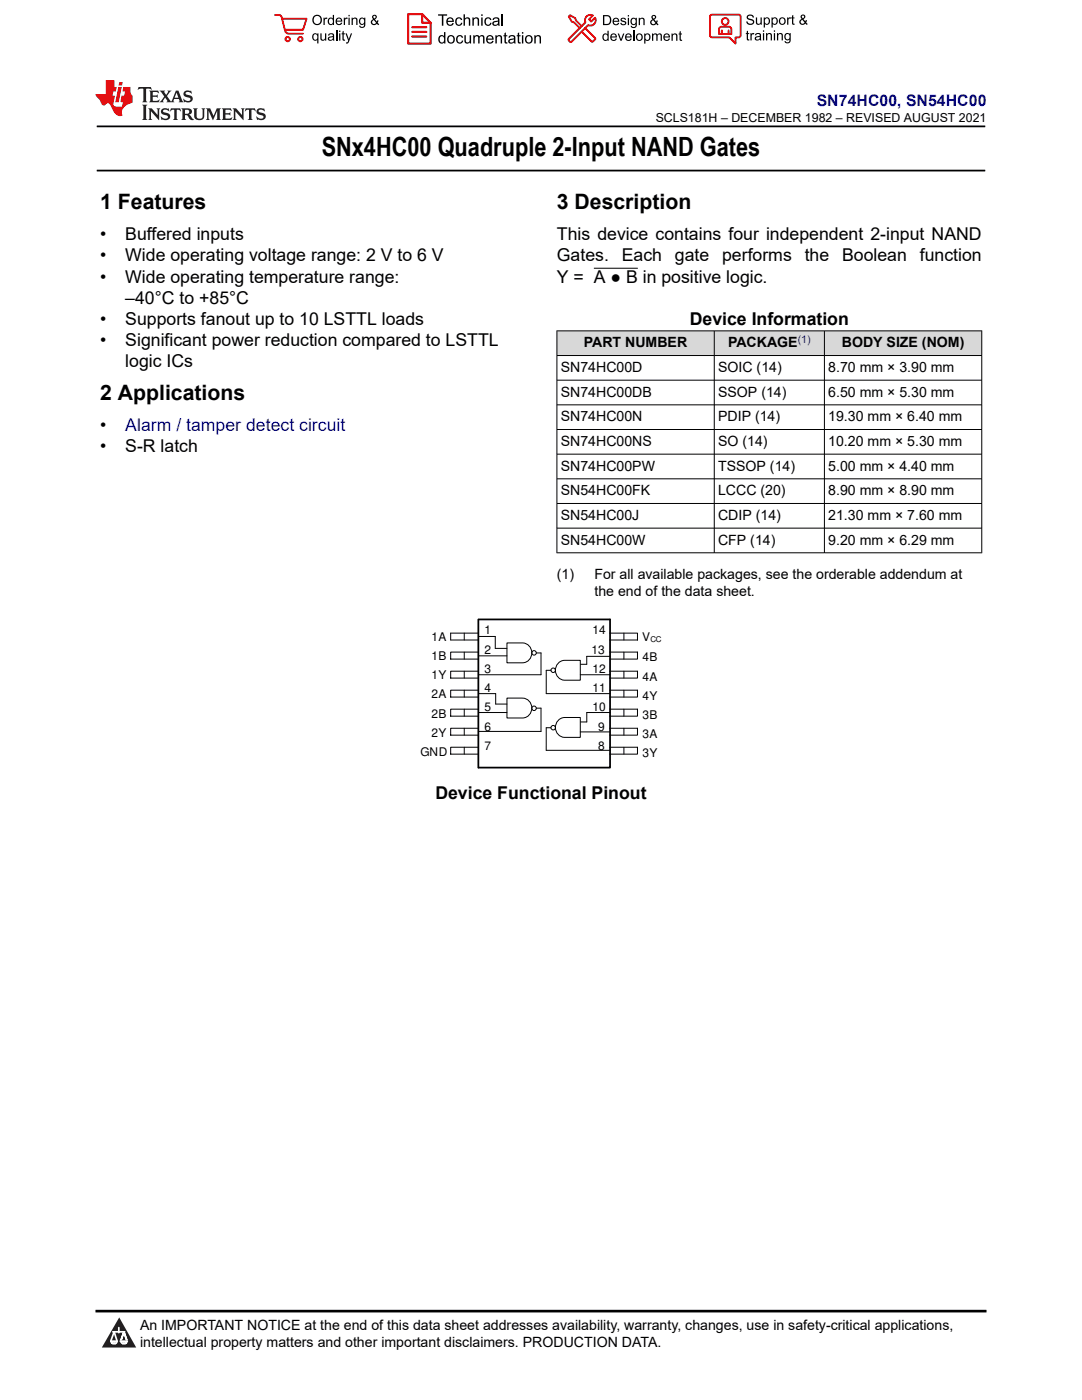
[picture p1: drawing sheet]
<svg xmlns="http://www.w3.org/2000/svg" width="216mm" height="279mm" viewBox="0 0 216 279" stroke-linecap="round" stroke-linejoin="round" font-family="sans-serif">
<path d="M19.3 25.2h177.3M19.3 34h177.3" fill="none" stroke="#000" stroke-width=".35"/>
<path d="M118.5 53.5h8.8" fill="none" stroke="#000" stroke-width=".2"/>
<g fill="#d8d8d8">
<path d="M111.1 66h84.8v5h-84.8z" fill-rule="evenodd"/>
<path d="M111.2 66.1h31.3v4.8h-31.3z" fill-rule="evenodd"/>
<path d="M142.6 66.1h21.8v4.8h-21.8z" fill-rule="evenodd"/>
<path d="M164.6 66.1h31.2v4.8h-31.2z" fill-rule="evenodd"/>
</g>
<g fill="none" stroke="#000" stroke-width=".2">
<path d="M111.1 66h84.9M111.1 71h84.9M111.1 75.9h84.9M111.1 66v44.4M142.5 66v44.4M164.5 66v44.4M195.9 66v44.4M111.1 80.8h84.9M111.1 85.7h84.9M111.1 90.6h84.9M111.1 95.6h84.9M111.1 100.5h84.9"/>
<path d="M111.1 105.4h84.9M111.1 110.3h84.9M92.6 126.4v1.3M92.6 130.1v1.4M92.6 134v1.3M92.6 137.7v1.4M95.5 137.7h-5.6v1.4h5.6M95.5 134h-5.6v1.3h5.6M95.5 130.1h-5.6v1.4h5.6M95.5 126.4h-5.6v1.3h5.6M95.5 127h3.3v2.4h2.4M95.5 138.4h3.4v2.1h2.3"/>
<path d="M95.5 130.9h5.7M101.2 128.3h3.1a1.99 1.99 0 0 1 1.8 2 1.99 1.99 0 0 1-1.8 2h-3.1zM101.2 139.3h3.1a1.99 1.99 0 0 1 1.8 2 1.99 1.99 0 0 1-1.8 2h-3.1zM107 130.3h1v4.4h-12.5M109.9 133.8h-.9v4.6h12.7M111.3 132.4l.8-.5 .5-.1h3.2v4h-3.1a2 2 0 0 1-1.7-1.3 2 2 0 0 1 .3-2.1zM115.8 134.7h5.9M121.7 137.7h5.5v1.4h-5.5M121.7 134h5.5v1.3h-5.5M121.7 130.1h5.5v1.4h-5.5M121.7 126.4h5.5v1.3h-5.5M121.7 131h-4.6v1.6h-1.2"/>
<path d="M124.5 126.4v1.3M124.5 130.1v1.4M124.5 134v1.3M124.5 137.7v1.4M92.6 141.5v1.4M92.6 145.3v1.4M92.6 149.1v1.4M95.5 149.1h-5.6v1.4h5.6M95.5 145.3h-5.6v1.4h5.6M95.5 141.5h-5.6v1.4h5.6M95.5 142.2h5.7M107 141.3h1v4.7h-12.5"/>
<path d="M109.9 145.2h-.9v4.5h12.7M111.3 143.8l.8-.5 .5-.1h3.2v4h-3.1a2 2 0 0 1-1.7-1.3 2 2 0 0 1 .3-2.1zM115.8 146.1h5.9M121.7 149.1h5.5v1.4h-5.5M121.7 145.3h5.5v1.4h-5.5M121.7 141.5h5.5v1.4h-5.5M121.7 142.2h-4.6v1.9h-1.2M124.5 141.5v1.4M124.5 145.3v1.4M124.5 149.1v1.4"/>
<circle cx="106.6" cy="130.3" r=".45"/>
<circle cx="110.4" cy="133.8" r=".45"/>
<circle cx="106.6" cy="141.4" r=".45"/>
<circle cx="110.4" cy="145.2" r=".45"/>
</g>
<path d="M95.5 123.6v29.6M95.5 123.6h26.2v29.6h-26.2" fill="none" stroke="#000" stroke-width=".35"/>
<path d="M0 0h215.9v23.8h-215.9z" fill-rule="evenodd" fill="#fff"/>
<path d="M27.7 17.4l-.2 .6 .5-.3h.6v.1v2.2l-.2 .4h1l-.2-.4v-2.2v-.1h.5l.5 .3-.1-.6zM29.8 18.1l.2 .4v1.5l-.2 .4h1.9l.1-.6a1.08 1.08 0 0 1-1.3 .2v-.7h.6l.4 .2v-.6l-.4 .2h-.6v-.6l.2-.1a1 1 0 0 1 1 .2l-.1-.5zM31.8 18.1l1 1.1-1 1.2h.9l-.2-.2 .4-.7 .5 .7-.2 .2h1.6l-.2-.2 .1-.4h1l.1 .4-.1 .2h.9l-.2-.3-.8-2h-.5l-1 2.2-.8-1.1 .9-1.1h-.8l.2 .2-.5 .7-.3-.7 .1-.2zM35.2 18.5l.4 1h-.8zM36.8 18.2a.65 .65 0 0 0-.2 .7 .65 .65 0 0 0 .6 .5l.7 .2 .1 .2a.79 .79 0 0 1-.7 .4 .79 .79 0 0 1-.7-.5l.1 .7 .2-.1a.93 .93 0 0 0 1.1 .1 .93 .93 0 0 0 .4-1 1.46 1.46 0 0 0-1.2-.6l-.1-.3a1.09 1.09 0 0 1 1.2 .2l-.2-.6-.1 .1-.6-.2zM28.4 20.9l.2 .4v2.3l-.2 .3h1l-.2-.3v-2.3l.2-.4zM29.6 21.6l.2 .4v1.6l-.2 .3h.8l-.3-.3v-1.4l1.7 1.8v-2l.2-.4h-.8l.2 .2 .1 1.1-1.2-1.3zM32.3 21.8a.65 .65 0 0 0-.2 .7 .65 .65 0 0 0 .7 .4l.6 .2 .1 .2a.79 .79 0 0 1-.7 .4 .79 .79 0 0 1-.7-.5l.1 .7 .2-.1a.93 .93 0 0 0 1.1 .1 .93 .93 0 0 0 .4-.9 1.46 1.46 0 0 0-1.2-.6l-.1-.4a1.09 1.09 0 0 1 1.2 .2l-.2-.6-.1 .1-.6-.1zM34.1 21.6l-.1 .7a.63 .63 0 0 1 .7-.4l.1 1.7-.3 .3h1l-.2-.3v-1.7a.66 .66 0 0 1 .8 .4l-.1-.7zM36.2 21.6l.2 .4v1.6l-.2 .3h.9l-.2-.2v-.7h.5l.1 .2a.79 .79 0 0 0 1.2 .6l-1-.9a.61 .61 0 0 0 .6-.6 .61 .61 0 0 0-.5-.6zM36.9 21.9h.2a.47 .47 0 0 1 .5 .1 .47 .47 0 0 1 .1 .5l-.2 .2h-.6zM38.5 21.6l.2 .2a2.27 2.27 0 0 0 .4 2 1.04 1.04 0 0 0 1.7-.7v-1.3l.2-.2h-.8l.2 .4v1.1a.6 .6 0 0 1-.6 .6 .6 .6 0 0 1-.6-.6v-1.1l.3-.4zM41.1 21.6l.2 .4v1.6l-.2 .3h.7l-.2-.3v-1.5l.9 1.9 .8-1.9v1.5l-.2 .3h1l-.3-.3v-1.6l.3-.4h-.8l-.7 1.5-.7-1.5zM44.3 21.6l.2 .4v1.6l-.2 .3h1.9l.1-.5a1.09 1.09 0 0 1-1.3 .1v-.6h.6l.4 .1v-.6l-.4 .2h-.6v-.6l.2-.1a1.01 1.01 0 0 1 1 .3l-.1-.6zM46.4 21.6l.3 .4v1.6l-.3 .3h.8l-.2-.3v-1.4l1.6 1.8v-2l.2-.4h-.7l.2 .2v1.1l-1.2-1.3zM49 21.6l-.1 .7a.63 .63 0 0 1 .8-.4v1.7l-.3 .3h1l-.2-.3v-1.7a.66 .66 0 0 1 .8 .4l-.1-.7zM51.4 21.8a.65 .65 0 0 0-.2 .7 .65 .65 0 0 0 .6 .4l.6 .2 .2 .2a.79 .79 0 0 1-.8 .4 .79 .79 0 0 1-.6-.5l.1 .7 .2-.1a.93 .93 0 0 0 1 .1 .93 .93 0 0 0 .5-.9 1.46 1.46 0 0 0-1.3-.6l-.1-.4a1.09 1.09 0 0 1 1.3 .2l-.2-.6-.2 .1-.5-.1z" fill="#231f20"/>
<path d="M21.1 16v2.8h-2.1l.1 .3 .9 1a.95 .95 0 0 0 .9 .9 .59 .59 0 0 1 .6-.4 .59 .59 0 0 1 .5 .4l.4 .8a1.59 1.59 0 0 0 2.1 1.3 1.61 1.61 0 0 1 1-2.2l1-.4-.1-1.5a1.59 1.59 0 0 1-.4-1.6h-1.4l-.2 .9h.5l-.1 .8h-.5l-.2 1v.2l.4 .1-.2 .9h-.6a.73 .73 0 0 1-1.1-.7l.3-1.5h-.5l.2-.8h.5l.2-.9h-.5v-1.4zM23.6 17.4l-.6 3h.7l.6-3zM23.8 16.4l-.1 .7h.7l.1-.7z" fill="#ed1c24"/>
<g fill="#000">
<path d="M62.3 4a1 1 0 0 1 2 0 1 1 0 0 1-2 0zM62.8 3.4a.78 .78 0 0 0-.1 1.1 .78 .78 0 0 0 1.1 .1 .78 .78 0 0 0 .1-1.1 .78 .78 0 0 0-1.1-.1z" fill-rule="evenodd"/>
<path d="M62.5 6.8l.4-.2 .4 .3v-.2h.2v2h-.2v-.7a.68 .68 0 0 1-.9-.1 .68 .68 0 0 1 0-.9zM62.6 7a.51 .51 0 0 0-.1 .6 .51 .51 0 0 0 .7 .2 .51 .51 0 0 0 .1-.7 .51 .51 0 0 0-.7-.1z" fill-rule="evenodd"/>
<path d="M64.5 3.5h.3v.3l.1-.3h.3l.1 .1-.1 .2a.32 .32 0 0 0-.3 0 .32 .32 0 0 0-.1 .4v.8h-.3z" fill-rule="evenodd"/>
<path d="M63.9 6.7h.3v.8a.36 .36 0 0 0 .3 .4 .36 .36 0 0 0 .4-.5v-.7h.2v1.4h-.2v-.2a.51 .51 0 0 1-.6 .2 .51 .51 0 0 1-.4-.5z" fill-rule="evenodd"/>
<path d="M65.6 3.7l.4-.2 .4 .2v-.7h.3v2h-.3v-.2a.7 .7 0 0 1-1-.1 .7 .7 0 0 1 .2-1zM65.8 3.8a.51 .51 0 0 0-.1 .7 .51 .51 0 0 0 .6 .2 .51 .51 0 0 0 .1-.7 .51 .51 0 0 0-.6-.2z" fill-rule="evenodd"/>
<path d="M65.6 6.8a.66 .66 0 0 1 .8-.1 .66 .66 0 0 1 .3 .8v.6h-.2l-.1-.2a.52 .52 0 0 1-.7 .2 .52 .52 0 0 1-.2-.6l.3-.2a.42 .42 0 0 0 .6-.3l-.3-.2-.3 .1-.1 .2h-.3zM65.7 7.6a.35 .35 0 0 0 .3 .4 .35 .35 0 0 0 .4-.4v-.2z" fill-rule="evenodd"/>
<path d="M67.7 6.1h.2v.3h-.2zM67.7 6.7h.2v1.4h-.2z" fill-rule="evenodd"/>
<path d="M67.1 3.7a.68 .68 0 0 1 .9-.1 .68 .68 0 0 1 .3 .7h-1.1a.42 .42 0 0 0 .3 .5 .42 .42 0 0 0 .5-.3h.3a.73 .73 0 0 1-1.1 .4 .73 .73 0 0 1-.1-1.2zM67.4 3.8l-.2 .3h.8l-.2-.4z" fill-rule="evenodd"/>
<path d="M68.6 3.5h.2v.3l.2-.3h.3l.1 .1-.1 .2a.32 .32 0 0 0-.4 0 .32 .32 0 0 0-.1 .4v.8h-.2z" fill-rule="evenodd"/>
<path d="M68.3 6.3l.3-.1v.5h.2v.1h-.2v.9l.3 .4a.36 .36 0 0 1-.4 0 .36 .36 0 0 1-.2-.4v-.9h-.1v-.1h.1z" fill-rule="evenodd"/>
<path d="M68.9 6.7h.3l.4 1.1 .4-1.1h.3l-.6 1.4a.51 .51 0 0 1-.6 .6l-.1-.3h.3l.2-.3z" fill-rule="evenodd"/>
<path d="M69.5 3h.3v.3h-.3zM69.5 3.5h.3v1.5h-.3z" fill-rule="evenodd"/>
<path d="M70.2 3.5h.2v.2a.52 .52 0 0 1 .6-.2 .52 .52 0 0 1 .3 .6v.9h-.2v-.9a.34 .34 0 0 0-.3-.4 .34 .34 0 0 0-.4 .3v1h-.2z" fill-rule="evenodd"/>
<path d="M71.8 3.7l.4-.2 .5 .2v-.2h.2v1.3a.64 .64 0 0 1-.5 .8 .64 .64 0 0 1-.7-.5h.2a.41 .41 0 0 0 .5 .2 .41 .41 0 0 0 .2-.5 .69 .69 0 0 1-.9-.1 .69 .69 0 0 1 .1-1zM72 3.8a.5 .5 0 0 0-.1 .7 .5 .5 0 0 0 .7 .1 .5 .5 0 0 0 .1-.6 .5 .5 0 0 0-.7-.2z" fill-rule="evenodd"/>
<path d="M74.4 3.1a.47 .47 0 0 1 .7 .1 .47 .47 0 0 1-.3 .7l.4 .4 .1-.3 .2 .1-.1 .4 .3 .3-.2 .2-.3-.3a.63 .63 0 0 1-1 .1 .63 .63 0 0 1 .3-1l-.3-.4zM74.5 3.4a.27 .27 0 0 0 .5 0 .27 .27 0 0 0-.5 0zM74.4 4.1a.4 .4 0 0 0 0 .6 .4 .4 0 0 0 .6-.1l-.4-.6z" fill-rule="evenodd"/>
<path d="M87.4 2.9h1.8v.2h-.7v2h-.3v-2h-.8z" fill-rule="evenodd"/>
<path d="M87.6 7.2l.5-.2 .5 .2v-.8h.3v2.3h-.3v-.2a.76 .76 0 0 1-1-.1 .76 .76 0 0 1-.1-1zM87.9 7.4a.58 .58 0 0 0-.2 .7 .58 .58 0 0 0 .8 .2 .58 .58 0 0 0 .1-.7 .58 .58 0 0 0-.7-.2z" fill-rule="evenodd"/>
<path d="M89.5 7.2a.81 .81 0 0 1 1.1 .1 .81 .81 0 0 1-.2 1.2 .81 .81 0 0 1-1.1-.2l-.1-.7zM89.6 7.4a.57 .57 0 0 0 0 .8 .57 .57 0 0 0 .8 0 .57 .57 0 0 0 0-.7 .57 .57 0 0 0-.8-.1z" fill-rule="evenodd"/>
<path d="M89.3 3.7a.77 .77 0 0 1 .9-.2 .77 .77 0 0 1 .4 .9h-1.3a.48 .48 0 0 0 .4 .5 .48 .48 0 0 0 .6-.3h.3a.83 .83 0 0 1-1.3 .4 .83 .83 0 0 1 0-1.3zM89.5 3.8l-.2 .4h1l-.3-.5z" fill-rule="evenodd"/>
<path d="M91 3.7a.7 .7 0 0 1 1.2 .3h-.2a.45 .45 0 0 0-.6-.3 .45 .45 0 0 0-.3 .6 .45 .45 0 0 0 .3 .6 .45 .45 0 0 0 .6-.4l.3 .1a.76 .76 0 0 1-1.1 .5 .76 .76 0 0 1-.3-1.1z" fill-rule="evenodd"/>
<path d="M91.2 7.2a.7 .7 0 0 1 1.2 .3l-.3 .1a.45 .45 0 0 0-.5-.4 .45 .45 0 0 0-.3 .7 .45 .45 0 0 0 .3 .6 .45 .45 0 0 0 .6-.4h.2a.76 .76 0 0 1-1 .5 .76 .76 0 0 1-.4-1.1z" fill-rule="evenodd"/>
<path d="M92.5 2.9h.3v.8a.59 .59 0 0 1 .7-.2 .59 .59 0 0 1 .3 .6v1h-.2v-1a.4 .4 0 0 0-.5-.4 .4 .4 0 0 0-.3 .5v.9h-.3z" fill-rule="evenodd"/>
<path d="M92.7 7h.2v.9a.41 .41 0 0 0 .5 .6 .41 .41 0 0 0 .3-.6v-.9h.3v1.7h-.3v-.3a.58 .58 0 0 1-.7 .3 .58 .58 0 0 1-.3-.7z" fill-rule="evenodd"/>
<path d="M94.3 3.5h.2v.2a.59 .59 0 0 1 .7-.2 .59 .59 0 0 1 .4 .6v1h-.3v-1a.41 .41 0 0 0-.4-.4 .41 .41 0 0 0-.4 .5v.9h-.2z" fill-rule="evenodd"/>
<path d="M94.4 7h.3v.3a.56 .56 0 0 1 1 0 .54 .54 0 0 1 .6-.3 .54 .54 0 0 1 .4 .5v1.2h-.3v-1.1a.34 .34 0 0 0-.3-.4 .34 .34 0 0 0-.4 .3v1.2h-.3v-1.1a.38 .38 0 0 0-.5-.3 .38 .38 0 0 0-.2 .5v.9h-.3z" fill-rule="evenodd"/>
<path d="M96 2.9h.3v.3h-.3zM96 3.5h.3v1.6h-.3z" fill-rule="evenodd"/>
<path d="M96.8 3.7a.7 .7 0 0 1 1.3 .3h-.3a.45 .45 0 0 0-.6-.3 .45 .45 0 0 0-.3 .6 .45 .45 0 0 0 .3 .6 .45 .45 0 0 0 .6-.4l.3 .1a.76 .76 0 0 1-1.1 .5 .76 .76 0 0 1-.3-1.1z" fill-rule="evenodd"/>
<path d="M97.2 7.2a.77 .77 0 0 1 .9-.1 .77 .77 0 0 1 .4 .8h-1.2a.48 .48 0 0 0 .3 .6 .48 .48 0 0 0 .6-.4l.3 .1a.83 .83 0 0 1-1.3 .3 .83 .83 0 0 1 0-1.3zM97.4 7.4l-.1 .3h.9l-.2-.4z" fill-rule="evenodd"/>
<path d="M98.8 7h.3v.3a.59 .59 0 0 1 .7-.3 .59 .59 0 0 1 .4 .7v1h-.3v-1a.41 .41 0 0 0-.5-.5 .41 .41 0 0 0-.3 .6v.9h-.3z" fill-rule="evenodd"/>
<path d="M98.4 3.7a.74 .74 0 0 1 1-.2 .74 .74 0 0 1 .3 .9v.7h-.3v-.2a.59 .59 0 0 1-.8 .3 .59 .59 0 0 1-.3-.8l1.1-.3a.42 .42 0 0 0-.4-.4 .42 .42 0 0 0-.5 .3h-.2zM98.6 4.5a.36 .36 0 0 0 .2 .5 .36 .36 0 0 0 .5-.2l.1-.5z" fill-rule="evenodd"/>
<path d="M100.7 6.6l.2-.1v.5h.3v.2h-.3v1l.1 .2h.2l.1 .3a.41 .41 0 0 1-.5-.1 .41 .41 0 0 1-.1-.4v-1h-.2v-.2h.2z" fill-rule="evenodd"/>
<path d="M101.6 7.2a.74 .74 0 0 1 .9-.2 .74 .74 0 0 1 .3 1l.1 .7h-.3v-.2a.59 .59 0 0 1-.8 .2 .59 .59 0 0 1-.3-.8l1-.3a.42 .42 0 0 0-.3-.4 .42 .42 0 0 0-.5 .3h-.3zM101.8 8.1a.36 .36 0 0 0 .1 .5 .36 .36 0 0 0 .5-.3l.2-.4z" fill-rule="evenodd"/>
<path d="M103.3 6.6l.3-.1v.5h.3v.2h-.3v1l.1 .2h.2v.3a.41 .41 0 0 1-.5-.1 .41 .41 0 0 1-.1-.4v-1h-.2v-.2h.2z" fill-rule="evenodd"/>
<path d="M104.1 6.4h.3v.3h-.3zM104.1 7h.3v1.7h-.3z" fill-rule="evenodd"/>
<path d="M105 7.2a.81 .81 0 0 1 1.1 .1 .81 .81 0 0 1-.1 1.2 .81 .81 0 0 1-1.2-.2v-.7zM105.2 7.4a.57 .57 0 0 0-.1 .8 .57 .57 0 0 0 .8 0 .57 .57 0 0 0 0-.7 .57 .57 0 0 0-.7-.1z" fill-rule="evenodd"/>
<path d="M106.6 7h.3v.3a.59 .59 0 0 1 .7-.3 .59 .59 0 0 1 .4 .7v1h-.3v-1a.41 .41 0 0 0-.5-.5 .41 .41 0 0 0-.3 .6v.9h-.3z" fill-rule="evenodd"/>
<path d="M120.3 3h.7a1 1 0 0 1 1 1 1 1 0 0 1-1 1h-.7zM120.6 3.2v1.6h.4a.77 .77 0 0 0 .7-.8 .77 .77 0 0 0-.7-.8z" fill-rule="evenodd"/>
<path d="M120.4 6.9l.4-.2 .4 .2v-.8h.3v2h-.3v-.1a.7 .7 0 0 1-.9-.2 .7 .7 0 0 1 .1-.9zM120.6 7a.51 .51 0 0 0-.1 .7 .51 .51 0 0 0 .6 .1 .51 .51 0 0 0 .1-.6 .51 .51 0 0 0-.6-.2z" fill-rule="evenodd"/>
<path d="M122 6.9a.68 .68 0 0 1 .8-.2 .68 .68 0 0 1 .3 .8h-1.1a.42 .42 0 0 0 .3 .5 .42 .42 0 0 0 .5-.3h.3a.73 .73 0 0 1-1.1 .3 .73 .73 0 0 1 0-1.1zM122.2 7l-.2 .3h.8l-.2-.4z" fill-rule="evenodd"/>
<path d="M122.4 3.7a.68 .68 0 0 1 .8-.1 .68 .68 0 0 1 .4 .8h-1.1a.42 .42 0 0 0 .3 .4 .42 .42 0 0 0 .5-.3l.3 .1a.73 .73 0 0 1-1.2 .3 .73 .73 0 0 1 0-1.2zM122.6 3.8l-.1 .3h.8l-.2-.3z" fill-rule="evenodd"/>
<path d="M123.9 3.7l.1-.1a.62 .62 0 0 1 .9 .3l-.2 .1a.29 .29 0 0 0-.3-.3 .29 .29 0 0 0-.3 .3l.1 .1a.58 .58 0 0 1 .6 .1 .58 .58 0 0 1 .1 .6 .67 .67 0 0 1-1.1-.2l.2-.1a.33 .33 0 0 0 .4 .4 .33 .33 0 0 0 .3-.4 .71 .71 0 0 1-.9-.6z" fill-rule="evenodd"/>
<path d="M123.3 6.7h.2l.4 1.2 .4-1.2h.3l-.6 1.4h-.2z" fill-rule="evenodd"/>
<path d="M125.3 3h.2v.3h-.2zM125.3 3.6h.2v1.4h-.2z" fill-rule="evenodd"/>
<path d="M124.9 6.9a.68 .68 0 0 1 .8-.2 .68 .68 0 0 1 .4 .8h-1.1a.42 .42 0 0 0 .3 .5 .42 .42 0 0 0 .5-.3h.3a.73 .73 0 0 1-1.2 .3 .73 .73 0 0 1 0-1.1zM125.1 7l-.1 .3h.8l-.2-.4z" fill-rule="evenodd"/>
<path d="M126 3.7l.4-.2 .4 .2v-.1h.3v1.2a.64 .64 0 0 1-.5 .8 .64 .64 0 0 1-.8-.5l.3 .1a.41 .41 0 0 0 .5 .2 .41 .41 0 0 0 .2-.6 .69 .69 0 0 1-.9-.1 .69 .69 0 0 1 .1-1zM126.2 3.9a.5 .5 0 0 0-.1 .6 .5 .5 0 0 0 .6 .2 .5 .5 0 0 0 .2-.7 .5 .5 0 0 0-.7-.1z" fill-rule="evenodd"/>
<path d="M126.9 7.4a.73 .73 0 0 1 1.4 0 .73 .73 0 0 1-1.4 0zM127.3 7a.5 .5 0 0 0-.1 .7 .5 .5 0 0 0 .7 0 .5 .5 0 0 0 0-.6 .5 .5 0 0 0-.6-.1z" fill-rule="evenodd"/>
<path d="M127.5 3.6h.2v.2a.52 .52 0 0 1 .6-.3 .52 .52 0 0 1 .3 .6v.9h-.2v-.9a.34 .34 0 0 0-.3-.4 .34 .34 0 0 0-.4 .3v1h-.2z" fill-rule="evenodd"/>
<path d="M128.5 6.7h.3v.2a.67 .67 0 0 1 .9 0 .67 .67 0 0 1 0 .9 .55 .55 0 0 1-.9 .2v.7h-.3zM128.9 7a.5 .5 0 0 0-.1 .7 .5 .5 0 0 0 .6 .1 .5 .5 0 0 0 .2-.6 .5 .5 0 0 0-.7-.2z" fill-rule="evenodd"/>
<path d="M130.1 6.7h.2v.2a.49 .49 0 0 1 .9 0l.4-.2a.42 .42 0 0 1 .5 .4v1h-.3v-.9a.3 .3 0 0 0-.2-.3 .3 .3 0 0 0-.4 .2v1h-.2v-.9a.33 .33 0 0 0-.5-.3 .33 .33 0 0 0-.2 .5v.7h-.2z" fill-rule="evenodd"/>
<path d="M130.1 3.1a.47 .47 0 0 1 .8 .1 .47 .47 0 0 1-.3 .7l.3 .4 .1-.2h.3l-.2 .5 .3 .3-.2 .2-.3-.3a.63 .63 0 0 1-1 .1 .63 .63 0 0 1 .3-1l-.2-.5zM130.2 3.5a.27 .27 0 0 0 .5 0 .27 .27 0 0 0-.5 0zM130.2 4.1a.4 .4 0 0 0 0 .7 .4 .4 0 0 0 .6-.2l-.5-.6z" fill-rule="evenodd"/>
<path d="M132.5 6.9a.68 .68 0 0 1 .9-.2 .68 .68 0 0 1 .3 .8h-1.1a.42 .42 0 0 0 .3 .5 .42 .42 0 0 0 .5-.3h.3a.73 .73 0 0 1-1.1 .3 .73 .73 0 0 1-.1-1.1zM132.7 7l-.1 .3h.8l-.2-.4z" fill-rule="evenodd"/>
<path d="M134 6.7h.2v.2a.52 .52 0 0 1 .6-.2 .52 .52 0 0 1 .4 .6v.8h-.3v-.8a.34 .34 0 0 0-.2-.4 .34 .34 0 0 0-.4 .2l-.1 1h-.2z" fill-rule="evenodd"/>
<path d="M135.6 6.3l.2-.1v.5h.3v.2h-.3v.8l.3 .4a.36 .36 0 0 1-.4 0 .36 .36 0 0 1-.1-.4v-.8h-.2v-.2h.2z" fill-rule="evenodd"/>
<path d="M149.2 3a.8 .8 0 0 1 1.2 .5h-.2a.44 .44 0 0 0-.5-.4 .44 .44 0 0 0-.4 .5l.2 .1a.9 .9 0 0 1 1 .8 .84 .84 0 0 1-.9 .5 .84 .84 0 0 1-.7-.7h.3a.52 .52 0 0 0 .5 .5 .52 .52 0 0 0 .5-.6l-.2-.1a.85 .85 0 0 1-1-.8z" fill-rule="evenodd"/>
<path d="M149 6.3l.3-.2v.5h.2v.2h-.2v.9l.2 .4a.36 .36 0 0 1-.4-.1 .36 .36 0 0 1-.1-.4v-.8h-.2v-.2h.2z" fill-rule="evenodd"/>
<path d="M149.7 6.6h.3v.2l.1-.2h.3l.1 .1-.1 .2a.32 .32 0 0 0-.3 0 .32 .32 0 0 0-.1 .4v.8h-.3z" fill-rule="evenodd"/>
<path d="M150.7 6.8a.66 .66 0 0 1 .9-.2 .66 .66 0 0 1 .3 .9v.6h-.2l-.1-.2a.52 .52 0 0 1-.7 .2 .52 .52 0 0 1-.2-.7l.2-.1a.42 .42 0 0 0 .7-.3l-.3-.2h-.3l-.1 .3-.3-.1zM150.9 7.5a.35 .35 0 0 0 .3 .5 .35 .35 0 0 0 .4-.4v-.3z" fill-rule="evenodd"/>
<path d="M150.8 3.5h.3v.8a.36 .36 0 0 0 .3 .5 .36 .36 0 0 0 .4-.5v-.8h.2v1.4h-.2v-.2a.51 .51 0 0 1-.6 .3 .51 .51 0 0 1-.4-.6z" fill-rule="evenodd"/>
<path d="M152.2 6.1h.3v.2h-.3zM152.2 6.6h.3v1.5h-.3z" fill-rule="evenodd"/>
<path d="M152.4 3.5h.2v.2a.67 .67 0 0 1 .9 0 .67 .67 0 0 1 .1 .9 .55 .55 0 0 1-1 .2v.7h-.2zM152.7 3.8a.5 .5 0 0 0-.1 .7 .5 .5 0 0 0 .7 .1 .5 .5 0 0 0 .1-.6 .5 .5 0 0 0-.7-.2z" fill-rule="evenodd"/>
<path d="M152.9 6.6h.2v.2a.52 .52 0 0 1 .6-.2 .52 .52 0 0 1 .3 .6v.9h-.2v-.9a.34 .34 0 0 0-.3-.4 .34 .34 0 0 0-.4 .2v1.1h-.2z" fill-rule="evenodd"/>
<path d="M153.9 3.5h.3v.2a.67 .67 0 0 1 .9 0 .67 .67 0 0 1 0 .9 .55 .55 0 0 1-.9 .2v.7h-.3zM154.3 3.8a.5 .5 0 0 0-.1 .7 .5 .5 0 0 0 .6 .1 .5 .5 0 0 0 .2-.6 .5 .5 0 0 0-.7-.2z" fill-rule="evenodd"/>
<path d="M154.4 6.1h.3v.2h-.3zM154.4 6.6h.3v1.5h-.3z" fill-rule="evenodd"/>
<path d="M155 6.6h.3v.2a.52 .52 0 0 1 .6-.2 .52 .52 0 0 1 .3 .6v.9h-.2v-.9a.34 .34 0 0 0-.3-.4 .34 .34 0 0 0-.4 .2v1.1h-.3z" fill-rule="evenodd"/>
<path d="M155.4 4.2a.75 .75 0 0 1 1.5 0 .75 .75 0 0 1-1.5 0zM155.8 3.8a.5 .5 0 0 0-.1 .7 .5 .5 0 0 0 .8 0 .5 .5 0 0 0 0-.7 .5 .5 0 0 0-.7 0z" fill-rule="evenodd"/>
<path d="M156.7 6.8l.4-.2 .5 .2v-.2h.2v1.3a.64 .64 0 0 1-.5 .7 .64 .64 0 0 1-.8-.4h.3a.41 .41 0 0 0 .5 .2 .41 .41 0 0 0 .2-.5 .69 .69 0 0 1-.9-.1 .69 .69 0 0 1 .1-1zM156.9 6.9a.5 .5 0 0 0-.1 .7 .5 .5 0 0 0 .6 .1 .5 .5 0 0 0 .2-.7 .5 .5 0 0 0-.7-.1z" fill-rule="evenodd"/>
<path d="M157.1 3.5h.2v.2l.1-.2h.3h.2l-.1 .3a.32 .32 0 0 0-.4 0 .32 .32 0 0 0-.1 .4v.7h-.2z" fill-rule="evenodd"/>
<path d="M158 3.1l.3-.1v.5h.2v.2h-.2v.8l.3 .4a.36 .36 0 0 1-.4 0 .36 .36 0 0 1-.2-.4v-.8h-.1v-.2h.1z" fill-rule="evenodd"/>
<path d="M159.9 3a.47 .47 0 0 1 .7 .1 .47 .47 0 0 1-.3 .7l.4 .5 .1-.3h.2l-.1 .5 .3 .3-.2 .2-.3-.3a.63 .63 0 0 1-1 .1 .63 .63 0 0 1 .3-1l-.3-.5zM160 3.4a.27 .27 0 0 0 .5 0 .27 .27 0 0 0-.5 0zM159.9 4.1a.4 .4 0 0 0 0 .6 .4 .4 0 0 0 .6-.2l-.4-.6z" fill-rule="evenodd"/>
</g>
<path d="M67.2 6.1v2M126.5 6.1v2" fill="none" stroke="#000" stroke-width=".25"/>
<g fill="none" stroke="#de0000" stroke-width=".37">
<path d="M54.9 3h.9a1.19 1.19 0 0 1 .6 1.2l.6 2.1a.85 .85 0 0 0 1 .4h2.5M56.3 3.7h4.9l-.7 2.2h-3.6M116.1 5.2l-1.2-1.1-.1-.5-1-.6-.3 .3 .6 1 .5 .2 1.1 1.1M116.8 5.6l1.9 2v.3l-.4 .4h-.3l-1.9-2zM116.8 5.6l.6-.6a1.07 1.07 0 0 0 1.2-.2 1.07 1.07 0 0 0 .1-1.3l-.7 .8-.5-.4 .8-.8a1.07 1.07 0 0 0-1.2 .2 1.07 1.07 0 0 0-.3 1.2l-3.3 3.3v.3l.3 .3h.2l2.1-2.1M141.7 3.1l.4-.2h5.3l.3 .2 .1 3.9-.2 .4-.8 .1v1.2l-1.3-1.2h-3.4l-.4-.2zM143.5 5.6l.5-.3 1.7 .1 .2 .5v.9h-2.4zM144 6.1v.7M145.4 6.1v.7"/>
<circle cx="57.4" cy="7.8" r=".44"/>
<circle cx="59.9" cy="7.8" r=".44"/>
<circle cx="144.7" cy="4.3" r=".67"/>
</g>
<path d="M100.2 2.9v2.2" fill="none" stroke="#000" stroke-width=".28"/>
<path d="M81.4 2.8h2.8v1.7h1.7v4.2h-4.5zM82.3 6.4h2.8M82.3 5.4h2.8M82.3 7.3h2.8M84.2 2.8l1.7 1.7" fill="none" stroke="#de0000" stroke-width=".42"/>
<path d="M0 261.4h215.9v18h-215.9z" fill-rule="evenodd" fill="#fff"/>
<path d="M23.8 262.9l3.4 6h-6.9z" fill="#231f20"/>
<path d="M22.1 267.7h1.3l-.4 .5h-.3a.55 .55 0 0 1-.6-.5z" fill-rule="evenodd" fill="#fff"/>
<path d="M22.1 267.7h1.3l-.4 .5h-.3a.55 .55 0 0 1-.6-.5z" fill="none" stroke="#231f20" stroke-width=".34"/>
<path d="M22.1 267.7h1.3l-.4 .5h-.5zM22.6 265.8h.1M22.6 265.8h2.3zM23.7 265.9h.1M23.7 264.9v1zM24 267.7h.1" fill="none" stroke="#fff" stroke-width=".34"/>
<path d="M24.7 265.8l-.7 1.9z" fill="#fff"/>
<path d="M24.7 265.8l-.7 1.9z" fill="none" stroke="#fff" stroke-width=".34"/>
<path d="M24.7 265.8l.7 1.9z" fill="#fff"/>
<path d="M24.7 265.8l.7 1.9zM25.3 267.7h.1" fill="none" stroke="#fff" stroke-width=".34"/>
<path d="M22.8 265.8l-.7 1.9z" fill="#fff"/>
<path d="M22.8 265.8l-.7 1.9z" fill="none" stroke="#fff" stroke-width=".34"/>
<path d="M22.8 265.8l.6 1.9z" fill="#fff"/>
<path d="M22.8 265.8l.6 1.9z" fill="none" stroke="#fff" stroke-width=".34"/>
<path d="M24.1 267.7h1.3a.65 .65 0 0 1-.6 .5 .65 .65 0 0 1-.7-.5z" fill-rule="evenodd" fill="#fff"/>
<path d="M24.1 267.7h1.3a.65 .65 0 0 1-.6 .5 .65 .65 0 0 1-.7-.5z" fill="none" stroke="#231f20" stroke-width=".34"/>
<path d="M24 267.7h.1M24.1 267.7h1.3l-.4 .5h-.5z" fill="none" stroke="#fff" stroke-width=".34"/>
<path d="M19 261.7h177.8" fill="none" stroke="#000" stroke-width=".53"/>
<text font-size="5.3" x="64.2" y="31.2">SNx4HC00 Quadruple 2-Input NAND Gates</text>
<g font-size="4.2">
<text x="20" y="41.8">1 Features</text>
<text x="111.1" y="41.8">3 Description</text>
<text x="20" y="79.9">2 Applications</text>
</g>
<g font-size="3.5">
<text x="20" y="47.9">•</text>
<text x="25" y="47.9">Buffered inputs</text>
<text x="111.1" y="47.9">This device contains four independent 2-input NAND</text>
<text x="20" y="52.2">•</text>
<text x="25" y="52.2">Wide operating voltage range: 2 V to 6 V</text>
<text x="111.1" y="52.2">Gates.</text>
<text x="124.1" y="52.2">Each</text>
<text x="134.7" y="52.2">gate</text>
<text x="144.1" y="52.2">performs</text>
<text x="160.6" y="52.2">the</text>
<text x="168" y="52.2">Boolean</text>
<text x="183.5" y="52.2">function</text>
<text x="20" y="56.4">•</text>
<text x="25" y="56.4">Wide operating temperature range:</text>
<text x="111.1" y="56.4">Y = A ● B in positive logic.</text>
<text x="20" y="64.9">•</text>
<text x="25" y="60.6">–40°C to +85°C</text>
<text x="25" y="64.9">Supports fanout up to 10 LSTTL loads</text>
<text x="137.6" y="64.9">Device Information</text>
<text x="20" y="69.1">•</text>
<text x="25" y="69.1">Significant power reduction compared to LSTTL</text>
<text x="25" y="73.3">logic ICs</text>
<text x="20" y="86">•</text>
<text x="20" y="90.3">•</text>
<text x="25" y="90.3">S-R latch</text>
<text x="86.9" y="159.4">Device Functional Pinout</text>
</g>
<text font-size="3.5" fill="#00f" x="25" y="86">Alarm / tamper detect circuit</text>
<text font-size="3.2" fill="#00f" x="163" y="21.1">SN74HC00, SN54HC00</text>
<g font-size="2.8">
<text x="116.5" y="69.3">PART NUMBER</text>
<text x="145.3" y="69.3">PACKAGE</text>
<text x="168" y="69.3">BODY SIZE (NOM)</text>
<text x="111.9" y="74.2">SN74HC00D</text>
<text x="143.3" y="74.2">SOIC (14)</text>
<text x="165.3" y="74.2">8.70 mm × 3.90 mm</text>
<text x="111.9" y="79.1">SN74HC00DB</text>
<text x="143.3" y="79.1">SSOP (14)</text>
<text x="165.3" y="79.1">6.50 mm × 5.30 mm</text>
<text x="111.9" y="84.1">SN74HC00N</text>
<text x="111.9" y="89">SN74HC00NS</text>
<text x="143.3" y="84.1">PDIP (14)</text>
<text x="143.3" y="89">SO (14)</text>
<text x="165.3" y="84.1">19.30 mm × 6.40 mm</text>
<text x="165.3" y="89">10.20 mm × 5.30 mm</text>
<text x="111.9" y="93.9">SN74HC00PW</text>
<text x="143.3" y="93.9">TSSOP (14)</text>
<text x="165.3" y="93.9">5.00 mm × 4.40 mm</text>
<text x="111.9" y="98.8">SN54HC00FK</text>
<text x="143.3" y="98.8">LCCC (20)</text>
<text x="165.3" y="98.8">8.90 mm × 8.90 mm</text>
<text x="111.9" y="103.8">SN54HC00J</text>
<text x="143.3" y="103.8">CDIP (14)</text>
<text x="165.3" y="103.8">21.30 mm × 7.60 mm</text>
<text x="111.9" y="108.7">SN54HC00W</text>
<text x="143.3" y="108.7">CFP (14)</text>
<text x="165.3" y="108.7">9.20 mm × 6.29 mm</text>
<text x="111.1" y="115.5">(1)</text>
<text x="118.6" y="115.5">For all available packages, see the orderable addendum at</text>
<text x="118.6" y="118.9">the end of the data sheet.</text>
<text x="27.9" y="265.5">An IMPORTANT NOTICE at the end of this data sheet addresses availability, warranty, changes, use in safety-critical applications,</text>
<text x="27.9" y="268.9">intellectual property matters and other important disclaimers. PRODUCTION DATA.</text>
</g>
<text font-size="2.5" x="130.8" y="24.3">SCLS181H – DECEMBER 1982 – REVISED AUGUST 2021</text>
<g font-size="2.4">
<text x="86.1" y="127.9">1A</text>
<text x="86.1" y="131.7">1B</text>
<text x="96.7" y="126.6">1</text>
<text x="96.7" y="130.4">2</text>
<text x="118" y="130.4">13</text>
<text x="118.2" y="126.6">14</text>
<text x="128.2" y="127.9">V</text>
<text x="128.2" y="132">4B</text>
<text x="86.1" y="135.6">1Y</text>
<text x="96.7" y="134.3">3</text>
<text x="118.2" y="134.3">12</text>
<text x="128.2" y="135.8">4A</text>
<text x="86.1" y="139.4">2A</text>
<text x="86.1" y="143.2">2B</text>
<text x="96.7" y="138.1">4</text>
<text x="96.7" y="142">5</text>
<text x="118.2" y="138.1">11</text>
<text x="118.2" y="142">10</text>
<text x="128.2" y="139.6">4Y</text>
<text x="128.2" y="143.5">3B</text>
<text x="86.1" y="147.1">2Y</text>
<text x="96.7" y="149.7">7</text>
<text x="96.7" y="145.8">6</text>
<text x="119.3" y="149.7">8</text>
<text x="119.3" y="145.8">9</text>
<text x="128.2" y="147.3">3A</text>
<text x="83.9" y="150.9">GND</text>
<text x="128.2" y="151.2">3Y</text>
</g>
<text font-size="2.1" fill="#00f" x="159.2" y="68.4">(1)</text>
<text font-size="1.6" x="129.8" y="128.2">CC</text>
</svg>
